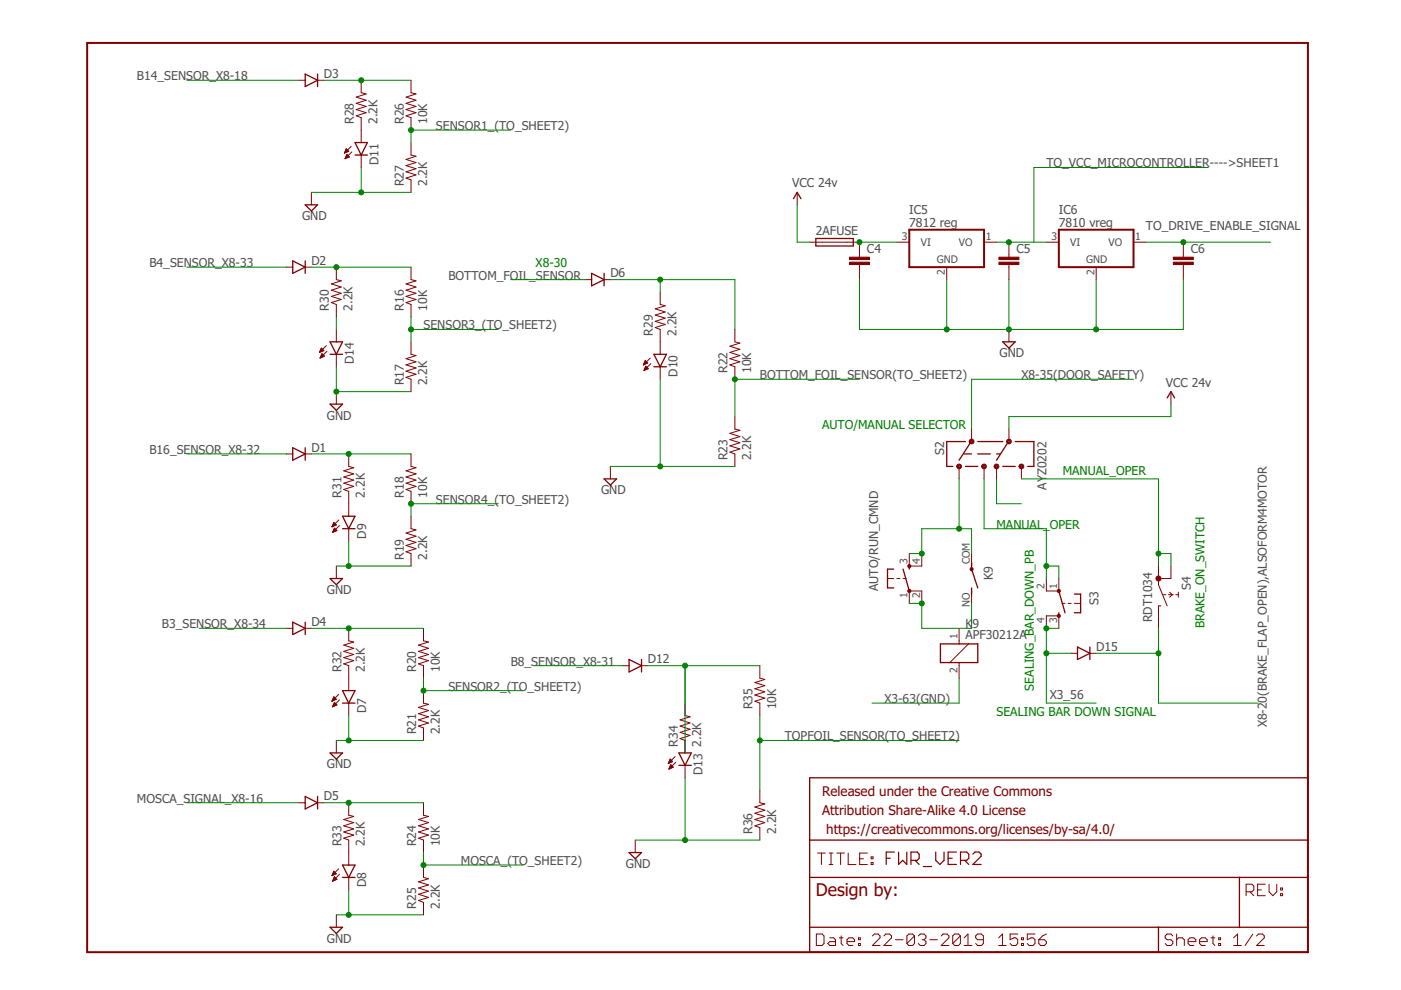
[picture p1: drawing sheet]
<svg xmlns="http://www.w3.org/2000/svg" width="297mm" height="210mm" viewBox="0 0 297 210" stroke-linecap="round" stroke-linejoin="round" font-family="sans-serif">
<path d="M18.5 9.1h258.8v192.8h-258.8zM192.8 48.7h15.8v7.9h-15.8zM224.5 48.7h15.8v7.9h-15.8z" fill="none" stroke="#800000" stroke-width=".42"/>
<g fill="none" stroke="#800000" stroke-width=".28">
<path d="M64.7 15.7l2.6 1.3-2.6 1.4zM67.3 15.7v2.7M75.3 30.2h2.6l-1.3 2.7zM75.3 32.9h2.6M62.1 55.3l2.6 1.3-2.6 1.4zM64.7 43.4h2.6l-1.3 1.3zM64.7 55.3v2.7M125.4 58l2.7 1.3-2.7 1.3zM128.1 58v2.6M168.2 42.1l.8-1.3 .8 1.3M173 50.6h7.9v1.6h-7.9zM70 75.1h2.6"/>
<path d="M70 72.5h2.6l-1.3 2.6zM138.6 75.1h2.7l-1.3 2.7zM138.6 77.8h2.7M212.6 72.5h2.6l-1.3 1.3zM62.1 94.9l2.6 1.3-2.6 1.4zM64.7 94.9v2.7M70 85.7h2.6l-1.3 1.3zM204.4 96.2h1.6M204.7 93.6h-4v5.3h1.3M204.7 98.9h2.6M205.7 93.9l-2.4 3.7M207.3 93.6h5.3"/>
<path d="M207.3 96.2h2.7M211.3 96.2h.8M212.6 98.9h2.6M213.7 93.9l-2.4 3.7M215.2 93.6h4v5.3h-1.3M247.5 84.4l.8-1.4 .7 1.4M72.6 109.5h2.7l-1.4 2.6zM72.6 112.1h2.7M128.1 101.5h2.6l-1.3 1.3zM206 119.4v1.3l1.3 4M62.1 131.9l2.6 1.3-2.6 1.3zM64.7 131.9v2.6"/>
<path d="M70 122.7h2.6l-1.3 1.3zM133.4 139.8l2.6 1.3-2.6 1.4zM136 139.8v2.7M189.5 120.7h-1.3v4h1.3M191.5 120.7l1.3 4.6M192.8 120v.7M199.4 136.5h7.9v4h-7.9zM206 124.7v1.3M224.5 129.9v.7M224.5 125.3l1.3 4.6M227.8 126h1.3v3.9h-1.3M228.5 137.2l2.6 1.3-2.6 1.3z"/>
<path d="M231.1 137.2v2.6M70 159.6h2.6l-1.3 1.4zM72.6 146.4h2.7l-1.4 2.7zM72.6 149.1h2.7M143.9 159.6h2.7l-1.4 2.7zM64.7 168.9l2.6 1.3-2.6 1.3zM67.3 168.9v2.6M143.9 162.3h2.7M171.7 164.9h105.6v37h-105.6zM171.7 178.1h105.6M70 196.6h2.6l-1.3 1.3zM72.6 186h2.7"/>
<path d="M72.6 183.4h2.7l-1.4 2.6zM133.4 180.8h2.6l-1.3 1.3zM171.7 186h105.6M171.7 196.6h105.6M245.6 196.6v5.3M262.8 186v10.6"/>
</g>
<g fill="none" stroke="#800000" stroke-width=".21">
<path d="M63.4 17h1.3M67.3 17h1.4M76.6 17v2.7l1 .2-2.1 .7 2.1 .7-2.1 .6 2.1 .7-2.1 .6 2.1 .7-2.1 .7 1.1 .4v5.2M87.1 17v2.7l1.1 .2-2.1 .7 2.1 .7-2.1 .6 2.1 .7-2.1 .6 2.1 .7-2.1 .7 1 .4v2.6M73.1 32.3h.2M73.1 32.2h.5M73.2 32.1h.7M73.2 33.6h.1M73.2 33.5h.3M73.2 32h.6M73.3 31.9h.4M73.3 33.4h.5"/>
<path d="M73.3 33.2h.7M73.3 31.7h.3M73.4 31.6h.1M73.4 33.1h.5M73.4 31.5l.5 .6-.9 .4zM73.4 33h.4M73.5 32.9h.2M73.6 32.7l.5 .6-.9 .4zM74.5 31l-1.5 1.5M74.6 32.2l-1.4 1.5M76.6 32.9v2.6M87.1 30.2v2.7l1.1 .2-2.1 .7 2.1 .7-2.1 .6 2.1 .7-2.1 .6 2.1 .7-2.1 .7 1 .3v2.7"/>
<path d="M60.7 56.6h1.4M64.7 56.6h1.3M66 40.8v2.6M71.3 56.6v2.7l1 .2-2 .7 2 .7-2 .6 2 .7-2 .6 2 .7-2 .7 1 .4v2.6M87.1 56.6v2.7l1.1 .2-2.1 .7 2.1 .7-2.1 .6 2.1 .7-2.1 .6 2.1 .7-2.1 .7 1 .4v2.6M124.1 59.3h1.3M128.1 59.3h1.3M169 40.8v2.6M171.7 51.4h10.5v3.1M182.2 56.1v3.2M190.1 51.4h2.7M200.7 56.6v2.7"/>
<path d="M208.6 51.4h2.7M213.9 51.4v3.1M213.9 56.1v3.2M221.8 51.4h2.7M232.4 56.6v2.7M240.3 51.4h2.7M250.9 51.4v3.1M250.9 56.1v3.2M67.8 74.7h.1M67.8 74.5h.4M67.9 74.4h.6M67.9 75.8h.2"/>
<path d="M67.9 74.3h.7M68 74.2h.5M68 75.7h.4M68 74h.4M68 75.6h.7M68.1 75.4h.6M68.1 73.9h.1M68.1 75.3h.5M68.2 75.2h.3M68.2 75.1h.1M68.3 75l.5 .5-.9 .4zM68.7 74.3l-.6-.5-.4 .9"/>
<path d="M68.7 74.3l-1 .4M69.2 73.3l-1.5 1.4M69.3 74.5l-1.4 1.4M71.3 69.8v2.7M71.3 75.1v2.7M87.1 72.5v2.6l1.1 .3-2.1 .7 2.1 .6-2.1 .7 2.1 .6-2.1 .7 2.1 .7-2.1 .6 1 .4v2.6M136.4 77.3h.1M136.5 77.2h.3M136.5 77.1h.6M136.6 78.5h.1M136.6 77h.7M136.6 76.8h.6"/>
<path d="M136.6 78.3h.4M136.7 78.2h.6M136.7 76.7h.4M136.7 76.6h.2M136.7 78.1h.7M136.8 78h.5M136.8 76.5l-.4 .9M136.8 76.5l.5 .5-.9 .4M136.8 76.5h.1M136.8 77.9h.3M136.9 77.7h.1M136.9 77.6l.6 .6-1 .3z"/>
<path d="M137.9 75.9l-1.5 1.5M138 77.1l-1.5 1.4M140 61.9v2.7l1 .2-2.1 .7 2.1 .6-2.1 .7 2.1 .7-2.1 .6 2.1 .7-2.1 .6 1.1 .4v5.3M140 77.8v2.6M155.8 69.8v2.7l1.1 .2-2.2 .7 2.2 .7-2.2 .6 2.2 .7-2.2 .7 2.2 .6-2.2 .7 1.1 .4v2.6M213.9 69.8v2.7M60.7 96.2h1.4M64.7 96.2h1.3M71.3 83v2.7M73.9 96.2v2.7l1.1 .3-2.1 .6 2.1 .7-2.1 .6 2.1 .7-2.1 .6 2.1 .7-2.1 .7 1 .4v5.3M87.1 96.2v2.7l1.1 .3-2.1 .6 2.1 .7-2.1 .6 2.1 .7-2.1 .6 2.1 .7-2.1 .7 1 .4v2.6M129.4 98.9v2.6"/>
<path d="M155.8 88.3v2.7l1.1 .2-2.2 .7 2.2 .7-2.2 .6 2.2 .7-2.2 .6 2.2 .7-2.2 .7 1.1 .3v2.7M203.3 98.9v2.6M206 91v2.6M208.6 98.9v2.6M211.3 98.9v2.6M213.9 91v2.6M216.6 98.9v2.6M248.3 83v2.7M70.4 111.7h.1M70.4 111.5h.3M70.5 111.4h.5M70.5 111.3h.8"/>
<path d="M70.5 112.8h.2M70.6 112.7h.4M70.6 111.2h.6M70.7 111h.3M70.7 112.6h.6M70.7 112.4h.7M70.7 110.9h.2M70.8 110.8h.1M70.8 112.3h.4M70.8 110.8l-.4 .9M70.8 110.8l.5 .5M70.8 112.2h.3"/>
<path d="M70.9 112.1h.1M70.9 112l.5 .5-.9 .4zM71.3 111.3l-.9 .4M71.8 110.3l-1.4 1.4M72 111.4l-1.5 1.5M73.9 112.1v2.6M87.1 109.5v2.6l1.1 .3-2.1 .6 2.1 .7-2.1 .6 2.1 .7-2.1 .7 2.1 .6-2.1 .7 1 .4v2.6M192.8 117.4v2.6h2.6v-2.6M206 117.4v2.6M60.7 133.2h1.4M64.7 133.2h1.3M71.3 120v2.7"/>
<path d="M73.9 133.2v2.7l1.1 .2-2.1 .7 2.1 .7-2.1 .6 2.1 .7-2.1 .6 2.1 .7-2.1 .7 1 .3v5.3M89.8 133.2v2.7l1 .2-2.1 .7 2.1 .7-2.1 .6 2.1 .7-2.1 .6 2.1 .7-2.1 .7 1.1 .3v2.7M188.2 122.7h1.3M190.1 122.7h.7M191.5 122.7h.6M192.8 127.9v-2.6h2.6v2.6M203.3 133.2v3.3M205.3 136.5l-3.9 4M206 125.3v2.6M221.8 122.7v2.6h2.7v-2.6M221.8 133.2v-2.6h2.7v2.6M225.1 127.9h.7"/>
<path d="M226.5 127.9h.6M227.1 138.5h1.4M227.8 127.9h1.3M231.1 138.5h1.3M245.6 120v4l1.9 4.5M246.1 128.5h-.5v4.7M246.7 126.1h.5M247.7 126.1h1.1M248 125.6l.5 .5-.5 .5M248.3 120v2.7h-2.7M249.3 126.1h.5M249.8 125.6v1"/>
<path d="M70.4 148.7h.1M70.4 148.5h.3M70.5 148.4h.5M70.5 149.8h.1M70.5 148.3h.8M70.6 148.2h.6M70.6 149.7h.3M70.6 149.6h.6M70.7 148h.4M70.7 147.9h.2M70.7 149.4h.7M70.7 149.3h.6"/>
<path d="M70.8 147.8h.1M70.8 147.7l.5 .6-.9 .4zM70.8 149.2h.3M70.9 149.1h.1M70.9 148.9l.5 .6-.9 .4zM71.3 157v2.6M71.8 147.2l-1.4 1.5M72 148.4l-1.5 1.5M73.9 149.1v2.6M89.8 146.4v2.7l1 .2-2.1 .7 2.1 .7-2.1 .6 2.1 .7-2.1 .6 2.1 .7-2.1 .6 1.1 .4v2.7M132 141.1h1.4M136 141.1h1.3"/>
<path d="M145.2 149.1v2.6l1.1 .3-2.1 .6 2.1 .7-2.1 .6 2.1 .7-2.1 .7 2.1 .6-2.1 .7 1 .4v2.6M161.1 141.1v2.7l1.1 .3-2.2 .6 2.2 .7-2.2 .6 2.2 .7-2.2 .7 2.2 .6-2.2 .7 1.1 .4v2.6M203.3 140.5v3.3M63.4 170.2h1.3M67.3 170.2h1.4M73.9 170.2v2.6l1.1 .3-2.1 .7 2.1 .6-2.1 .7 2.1 .6-2.1 .7 2.1 .7-2.1 .6 1 .4v5.3M89.8 170.2v2.6l1 .3-2.1 .7 2.1 .6-2.1 .7 2.1 .6-2.1 .7 2.1 .7-2.1 .6 1.1 .4v2.7M134.7 178.1v2.7M141.7 161.8h.1M141.8 161.7h.2M141.8 161.6h.5M141.9 161.5h.7"/>
<path d="M141.9 163h.1M141.9 162.9h.4M141.9 161.3h.6M142 161.2h.3M142 162.7h.6M142 162.6h.7M142 161.1h.2M142.1 161h.1M142.1 162.5h.5M142.1 161l-.4 .9M142.1 161l.5 .5-.9 .4M142.1 162.3h.3"/>
<path d="M142.2 162.2h.1M142.2 162.1l.5 .6-.9 .4zM143.1 160.4l-1.4 1.5M143.3 161.6l-1.5 1.5M145.2 162.3v2.6M161.1 167.6v2.6l1.1 .3-2.2 .6 2.2 .7-2.2 .6 2.2 .7-2.2 .7 2.2 .6-2.2 .7 1.1 .4v2.6M70.4 185.5h.2M70.5 185.4h.4M70.5 185.3h.7M70.5 186.8h.1M70.6 186.7h.3M70.6 185.2h.6"/>
<path d="M70.6 185h.5M70.6 186.6h.6M70.7 186.4h.7M70.7 184.9h.3M70.7 184.8h.1M70.7 186.3h.6M70.8 184.7l.5 .6-.9 .4zM70.8 186.2h.4M70.8 186.1h.2M70.9 185.9l.5 .5-.9 .4zM70.9 185.9h.1M71.3 194v2.6"/>
<path d="M71.8 184.2l-1.4 1.5M72 185.4l-1.5 1.4M73.9 186v2.7M89.8 183.4v2.6l1 .3-2.1 .7 2.1 .6-2.1 .7 2.1 .7-2.1 .6 2.1 .7-2.1 .6 1.1 .4v2.7M173.1 198h1.2l.4 .4v1.6l-.4 .5h-1.2zM173.4 180.9h1.6M174.2 180.9v2.4M175.8 180.9h.8M175.8 183.3h.8M175.9 198.8h.8l.4 .4v1.3h-1.2l-.4-.5 .4-.4h1.2M176.2 180.9v2.4M177.4 180.9h1.6"/>
<path d="M177.9 198.8h.9M178.2 180.9v2.4M178.4 198.4v1.6l.4 .5M179.6 199.6h1.6v-.4l-.4-.4h-.8l-.4 .4v.8l.4 .5h.8M179.8 180.9v2.4h1.7M182 198.8h.4v.4h-.4zM182.3 182.1h.8M183.9 180.9h-1.6v2.4h1.6M184.7 182.9h.4v.4h-.4zM184.7 181.7h.4v.4h-.4zM185 198.4l.4-.4h.8l.4 .4v.4l-1.6 1.7h1.6M187.4 198.4l.4-.4h.8l.4 .4v.4l-1.6 1.7h1.6"/>
<path d="M189.8 199.2h1.7M193.9 198.4v1.6l-.4 .5h-.8l-.4-.5M193.9 198.4l-.4-.4h-.8l-.4 .4v1.6M193.9 198.4l-1.6 1.6M194.7 198.4l.4-.4h.8l.4 .4v.4l-.4 .4M195.5 199.2h.4M195.9 199.2l.4 .4v.4l-.4 .5h-.8l-.4-.5M197.1 199.2h1.7M199.6 198.4l.4-.4h.8l.4 .4v.4l-1.6 1.7h1.6M203.6 198.4v1.6l-.4 .5h-.8l-.4-.5M203.6 198.4l-.4-.4h-.8l-.4 .4v1.6M203.6 198.4l-1.6 1.6"/>
<path d="M204.4 198.8l.8-.8v2.5M208.5 199.2h-1.2l-.4-.4v-.4l.4-.4h.8l.4 .4v1.6l-.4 .5h-.8l-.4-.5M211.7 198.8l.8-.8v2.5M215.8 198h-1.6v1.2l.8-.4h.4l.4 .4v.8l-.4 .5h-.8l-.4-.5M216.6 198.8h.4v.4h-.4zM219.4 198h-1.6v1.2l.8-.4h.4l.4 .4v.8l-.4 .5h-.8l-.4-.5M220.2 199.2h1.2l.4 .4v.4l-.4 .5h-.8l-.4-.5zM221.8 198l-.8 .4-.8 .8M248.7 198.4l-.4-.4h-.9l-.4 .4v.4l.4 .4h.9l.4 .4v.4l-.4 .5h-.9l-.4-.5M249.5 199.2l.4-.4h.8l.4 .4v1.3M249.5 198v2.5M251.9 199.6h1.6v-.4l-.4-.4h-.8l-.4 .4v.8l.4 .5h.8"/>
<path d="M254.3 199.6h1.6v-.4l-.4-.4h-.8l-.4 .4v.8l.4 .5h.8M256.8 198.8h.8M257.2 198.4v1.6l.4 .5M258.4 198.8h.4v.4h-.4zM261.6 198.8l.8-.8v2.5M264.2 189.1h1.2l.4-.4v-.8l-.4-.4h-1.2v2.4M265 189.1l.8 .8M265.6 198l-1.6 2.5M266.4 198.4l.4-.4h.9l.4 .4v.4l-1.7 1.7h1.7M266.6 188.7h.8M268.3 187.5h-1.7v2.4h1.7M269.1 187.5v1.6l.8 .8 .8-.8v-1.6"/>
<path d="M271.5 189.5h.4v.4h-.4zM271.5 188.3h.4v.4h-.4zM182 200h.4v.5h-.4zM204.4 200.5h1.7M211.7 200.5h1.6M216.6 200h.4v.5h-.4zM258.4 200h.4v.5h-.4zM261.6 200.5h1.6"/>
</g>
<path d="M187.9 182h.9M189.6 180.7h-1.7v2.6M190.5 180.7v2.6l.9-.9 .9 .9v-2.6M193.1 182.4h1.4l.4-.4v-.9l-.4-.4h-1.4v2.6M194 182.4l.9 .9M195.8 183.7h1.7M198.4 180.7v1.7l.9 .9 .9-.9v-1.7M201 182h.9M202.8 180.7h-1.8v2.6h1.8M203.6 182.4h1.4l.4-.4v-.9l-.4-.4h-1.4v2.6M204.5 182.4l.9 .9M206.3 181.1l.4-.4h.9l.4 .4v.4l-1.7 1.8h1.7" fill="none" stroke="#800000" stroke-width=".25"/>
<g fill="#800000" stroke="#800000" stroke-width=".21">
<path d="M180.1 54.5h4.2v.5h-4.2z"/>
<path d="M180.1 55.6h4.2v.5h-4.2z"/>
<path d="M211.8 54.5h4.2v.5h-4.2z"/>
<path d="M211.8 55.6h4.2v.5h-4.2z"/>
<path d="M248.8 54.5h4.2v.5h-4.2z"/>
<path d="M248.8 55.6h4.2v.5h-4.2z"/>
</g>
<g fill="#800000" stroke="#800000" stroke-width=".21">
<path d="M192.6 125.1h.4v.4h-.4z" fill-rule="evenodd"/>
<path d="M205.7 93.2a.51 .51 0 0 1 .8 .2 .51 .51 0 0 1-.4 .7 .51 .51 0 0 1-.6-.5h.3a.23 .23 0 0 1 .3-.2 .23 .23 0 0 1 .1 .4 .23 .23 0 0 1-.4-.1l-.3-.1z" fill-rule="evenodd"/>
<path d="M203 98.5a.51 .51 0 0 1 .8 .2 .51 .51 0 0 1-.3 .7 .51 .51 0 0 1-.7-.5h.3a.25 .25 0 0 1 .4-.2 .25 .25 0 0 1 0 .4 .25 .25 0 0 1-.4-.1l-.3-.1z" fill-rule="evenodd"/>
<path d="M208.3 98.5a.5 .5 0 0 1 .8 .2 .5 .5 0 0 1-.3 .7 .5 .5 0 0 1-.7-.5h.3a.24 .24 0 0 1 .3-.3 .24 .24 0 0 1 .1 .4 .24 .24 0 0 1-.4 0l-.3-.1z" fill-rule="evenodd"/>
<path d="M211 98.5a.5 .5 0 0 1 .7 .2 .5 .5 0 0 1-.3 .7 .5 .5 0 0 1-.6-.5h.2a.25 .25 0 0 1 .4-.2 .25 .25 0 0 1 .1 .4 .25 .25 0 0 1-.4-.1l-.3-.1z" fill-rule="evenodd"/>
<path d="M216.2 98.5a.51 .51 0 0 1 .8 .2 .51 .51 0 0 1-.3 .7 .51 .51 0 0 1-.7-.5h.3a.24 .24 0 0 1 .4-.2 .24 .24 0 0 1 0 .4 .24 .24 0 0 1-.4-.1l-.3-.1z" fill-rule="evenodd"/>
<path d="M213.6 93.2a.5 .5 0 0 1 .8 .2 .5 .5 0 0 1-.4 .7 .5 .5 0 0 1-.6-.5h.3a.24 .24 0 0 1 .3-.2 .24 .24 0 0 1 .1 .4 .24 .24 0 0 1-.4-.1l-.3-.1z" fill-rule="evenodd"/>
<path d="M224.2 125.1h.5v.4h-.5z" fill-rule="evenodd"/>
<circle cx="206" cy="120.7" r=".35"/>
<circle cx="192.8" cy="120" r=".35"/>
<circle cx="224.5" cy="130.6" r=".35"/>
<circle cx="245.6" cy="122.7" r=".53"/>
</g>
<g fill="none" stroke="#008000" stroke-width=".21">
<path d="M39.6 17h23.8M68.7 17h18.4M76.6 35.5v5.3M108.3 27.6h-21.2v2.6M256.2 35.5h-37v15.9M39.6 56.6h21.1M66 40.8h21.1M66 56.6h21.1M108.3 59.3h15.8M129.4 59.3h26.4v10.5M140 59.3v2.6M169 43.4v8h2.7"/>
<path d="M182.2 59.3v10.5h68.7v-10.5M182.2 51.4h7.9M200.7 59.3v10.5M211.3 51.4h10.5M213.9 59.3v10.5M232.4 59.3v10.5M243 51.4h26.4M71.3 77.8v5.2h15.8M71.3 67.2v2.6M87.1 67.2v5.3M87.1 69.8h18.5M39.6 96.2h21.1"/>
<path d="M66 96.2h21.1M129.4 98.9h26.4M140 80.4v18.5M182.2 80.4h-26.4v7.9M240.3 80.4h-34.3v10.6M248.3 85.7v2.6h-34.4v2.7M73.9 114.7v5.3M105.6 106.8h-18.5v2.7M192.8 117.4h2.6v-5.3h10.6v5.3M203.3 101.5v10.6M208.6 101.5v10.6h13.2v10.6M211.3 101.5v5.3h5.3"/>
<path d="M216.6 101.5h29v18.5M245.6 117.4h2.7v2.6M42.2 133.2h18.5M66 133.2h23.8M71.3 120h15.8M192.8 127.9h2.6v5.3h10.6v-5.3M221.8 120h2.7v2.7M221.8 138.5h5.3M224.5 133.2h-2.7v15.9h10.6M232.4 138.5h13.2M245.6 133.2v15.9h21.1M71.3 157h18.5"/>
<path d="M73.9 151.7v5.3M89.8 143.8v2.6h21.1M113.6 141.1h18.4M137.3 141.1h23.8M145.2 141.1v18.5M161.1 157h42.2M161.1 151.7v15.9M203.3 143.8v5.3h-18.4M39.6 170.2h23.8M68.7 170.2h21.1M134.7 178.1h26.4M145.2 164.9v13.2"/>
<path d="M71.3 194h18.5M73.9 188.7v5.3M89.8 180.8v2.6h21.1"/>
</g>
<g fill="#008000" stroke="#008000" stroke-width=".21">
<circle cx="87.1" cy="69.8" r=".53"/>
<circle cx="87.1" cy="106.8" r=".53"/>
<circle cx="89.8" cy="146.4" r=".53"/>
<circle cx="155.8" cy="80.4" r=".53"/>
<circle cx="89.8" cy="183.4" r=".53"/>
<circle cx="87.1" cy="27.6" r=".53"/>
<circle cx="73.9" cy="194" r=".53"/>
<circle cx="140" cy="98.9" r=".53"/>
<circle cx="73.9" cy="157" r=".53"/>
<circle cx="73.9" cy="120" r=".53"/>
<circle cx="71.3" cy="83" r=".53"/>
<circle cx="76.6" cy="40.8" r=".53"/>
<circle cx="145.2" cy="178.1" r=".53"/>
<circle cx="200.7" cy="69.8" r=".53"/>
<circle cx="213.9" cy="69.8" r=".53"/>
<circle cx="232.4" cy="69.8" r=".53"/>
<circle cx="76.6" cy="17" r=".53"/>
<circle cx="73.9" cy="96.2" r=".53"/>
<circle cx="73.9" cy="170.2" r=".53"/>
<circle cx="73.9" cy="133.2" r=".53"/>
<circle cx="71.3" cy="56.6" r=".53"/>
<circle cx="145.2" cy="141.1" r=".53"/>
<circle cx="161.1" cy="157" r=".53"/>
<circle cx="213.9" cy="51.4" r=".53"/>
<circle cx="250.9" cy="51.4" r=".53"/>
<circle cx="182.2" cy="51.4" r=".53"/>
<circle cx="140" cy="59.3" r=".53"/>
<circle cx="195.4" cy="127.9" r=".53"/>
<circle cx="195.4" cy="117.4" r=".53"/>
<circle cx="203.3" cy="112.1" r=".53"/>
<circle cx="221.8" cy="120" r=".53"/>
<circle cx="221.8" cy="133.2" r=".53"/>
<circle cx="221.8" cy="138.5" r=".53"/>
<circle cx="245.6" cy="138.5" r=".53"/>
<circle cx="245.6" cy="117.4" r=".53"/>
</g>
<text font-size="3.7" fill="#800000" x="173" y="190">Design by:</text>
<g font-size="2.8" fill="#800000">
<text x="174.3" y="168.9">Released under the Creative Commons</text>
<text x="174.3" y="172.8">Attribution Share-Alike 4.0 License</text>
<text x="175.2" y="176.8">https://creativecommons.org/licenses/by-sa/4.0/</text>
</g>
<g font-size="2.6" fill="#505050">
<text x="29" y="17">B14_SENSOR_X8-18</text>
<text x="68.7" y="16.5">D3</text>
<text x="75" y="26.3" transform="rotate(-90 75 26.3)">R28</text>
<text x="80" y="26.3" transform="rotate(-90 80 26.3)">2.2K</text>
<text x="85.6" y="26.3" transform="rotate(-90 85.6 26.3)">R26</text>
<text x="90.6" y="26.3" transform="rotate(-90 90.6 26.3)">10K</text>
<text x="92.4" y="27.6">SENSOR1_(TO_SHEET2)</text>
<text x="80.3" y="35" transform="rotate(-90 80.3 35)">D11</text>
<text x="221.8" y="35.5">TO_VCC_MICROCONTROLLER----&gt;SHEET1</text>
<text x="85.6" y="39.5" transform="rotate(-90 85.6 39.5)">R27</text>
<text x="90.6" y="39.5" transform="rotate(-90 90.6 39.5)">2.2K</text>
<text x="168" y="39.7">VCC 24v</text>
<text x="64" y="46.7">GND</text>
<text x="192.8" y="45.4">IC5</text>
<text x="224.5" y="45.4">IC6</text>
<text x="173" y="49.9">2AFUSE</text>
<text x="183.8" y="53.6">C4</text>
<text x="192.8" y="48.1">7812 reg</text>
<text x="215.5" y="53.6">C5</text>
<text x="224.5" y="48.1">7810 vreg</text>
<text x="243" y="48.7">TO_DRIVE_ENABLE_SIGNAL</text>
<text x="252.5" y="53.6">C6</text>
<text x="31.7" y="56.6">B4_SENSOR_X8-33</text>
<text x="66" y="56.1">D2</text>
<text x="95.1" y="59.3">BOTTOM_FOIL_SENSOR</text>
<text x="129.4" y="58.8">D6</text>
<text x="69.7" y="65.9" transform="rotate(-90 69.7 65.9)">R30</text>
<text x="74.7" y="65.9" transform="rotate(-90 74.7 65.9)">2.2K</text>
<text x="85.6" y="65.9" transform="rotate(-90 85.6 65.9)">R16</text>
<text x="90.6" y="65.9" transform="rotate(-90 90.6 65.9)">10K</text>
<text x="89.8" y="69.8">SENSOR3_(TO_SHEET2)</text>
<text x="138.4" y="71.2" transform="rotate(-90 138.4 71.2)">R29</text>
<text x="143.4" y="71.2" transform="rotate(-90 143.4 71.2)">2.2K</text>
<text x="75" y="77.2" transform="rotate(-90 75 77.2)">D14</text>
<text x="211.9" y="75.8">GND</text>
<text x="85.6" y="81.7" transform="rotate(-90 85.6 81.7)">R17</text>
<text x="90.6" y="81.7" transform="rotate(-90 90.6 81.7)">2.2K</text>
<text x="143.7" y="79.9" transform="rotate(-90 143.7 79.9)">D10</text>
<text x="154.3" y="79.1" transform="rotate(-90 154.3 79.1)">R22</text>
<text x="159.2" y="79.1" transform="rotate(-90 159.2 79.1)">10K</text>
<text x="161.1" y="80.4">BOTTOM_FOIL_SENSOR(TO_SHEET2)</text>
<text x="216.6" y="80.4">X8-35(DOOR_SAFETY)</text>
<text x="247.2" y="82">VCC 24v</text>
<text x="69.3" y="89">GND</text>
<text x="66" y="95.7">D1</text>
<text x="31.7" y="96.3">B16_SENSOR_X8-32</text>
<text x="154.3" y="97.6" transform="rotate(-90 154.3 97.6)">R23</text>
<text x="159.2" y="97.6" transform="rotate(-90 159.2 97.6)">2.2K</text>
<text x="200.2" y="96.5" transform="rotate(-90 200.2 96.5)">S2</text>
<text x="72.4" y="105.5" transform="rotate(-90 72.4 105.5)">R31</text>
<text x="77.4" y="105.5" transform="rotate(-90 77.4 105.5)">2.2K</text>
<text x="85.6" y="105.5" transform="rotate(-90 85.6 105.5)">R18</text>
<text x="90.6" y="105.5" transform="rotate(-90 90.6 105.5)">10K</text>
<text x="92.4" y="106.8">SENSOR4_(TO_SHEET2)</text>
<text x="127.4" y="104.8">GND</text>
<text x="221.8" y="103.8" transform="rotate(-90 221.8 103.8)">AYZ0202</text>
<text x="77.6" y="114.2" transform="rotate(-90 77.6 114.2)">D9</text>
<text x="85.6" y="118.7" transform="rotate(-90 85.6 118.7)">R19</text>
<text x="90.6" y="118.7" transform="rotate(-90 90.6 118.7)">2.2K</text>
<text x="69.3" y="126">GND</text>
<text x="186.2" y="125.3" transform="rotate(-90 186.2 125.3)">AUTO/RUN_CMND</text>
<text x="210.5" y="123" transform="rotate(-90 210.5 123)">K9</text>
<text x="252.5" y="125" transform="rotate(-90 252.5 125)">S4</text>
<text x="232.9" y="128.2" transform="rotate(-90 232.9 128.2)">S3</text>
<text x="244.3" y="131.9" transform="rotate(-90 244.3 131.9)">RDT1034</text>
<text x="34.3" y="133.2">B3_SENSOR_X8-34</text>
<text x="66" y="132.7">D4</text>
<text x="204.7" y="135.5">APF30212A</text>
<text x="204.7" y="133.2">K9</text>
<text x="72.4" y="142.5" transform="rotate(-90 72.4 142.5)">R32</text>
<text x="77.4" y="142.5" transform="rotate(-90 77.4 142.5)">2.2K</text>
<text x="88.2" y="142.5" transform="rotate(-90 88.2 142.5)">R20</text>
<text x="93.2" y="142.5" transform="rotate(-90 93.2 142.5)">10K</text>
<text x="108.3" y="141.1">B8_SENSOR_X8-31</text>
<text x="137.3" y="140.6">D12</text>
<text x="232.4" y="138">D15</text>
<text x="95.1" y="146.4">SENSOR2_(TO_SHEET2)</text>
<text x="187.5" y="149.1">X3-63(GND)</text>
<text x="222.6" y="148.3">X3_56</text>
<text x="77.6" y="151.2" transform="rotate(-90 77.6 151.2)">D7</text>
<text x="88.2" y="155.7" transform="rotate(-90 88.2 155.7)">R21</text>
<text x="93.2" y="155.7" transform="rotate(-90 93.2 155.7)">2.2K</text>
<text x="159.5" y="150.4" transform="rotate(-90 159.5 150.4)">R35</text>
<text x="164.5" y="150.4" transform="rotate(-90 164.5 150.4)">10K</text>
<text x="268.6" y="154.2" transform="rotate(-90 268.6 154.2)">X8-20(BRAKE_FLAP_OPEN),ALSOFORM4MOTOR</text>
<text x="143.7" y="158.3" transform="rotate(-90 143.7 158.3)">R34</text>
<text x="148.7" y="158.3" transform="rotate(-90 148.7 158.3)">2.2K</text>
<text x="166.4" y="157">TOPFOIL_SENSOR(TO_SHEET2)</text>
<text x="69.3" y="162.9">GND</text>
<text x="148.9" y="164.4" transform="rotate(-90 148.9 164.4)">D13</text>
<text x="29" y="170.2">MOSCA_SIGNAL_X8-16</text>
<text x="68.7" y="169.7">D5</text>
<text x="72.4" y="179.4" transform="rotate(-90 72.4 179.4)">R33</text>
<text x="77.4" y="179.4" transform="rotate(-90 77.4 179.4)">2.2K</text>
<text x="88.2" y="179.4" transform="rotate(-90 88.2 179.4)">R24</text>
<text x="93.2" y="179.4" transform="rotate(-90 93.2 179.4)">10K</text>
<text x="159.5" y="176.8" transform="rotate(-90 159.5 176.8)">R36</text>
<text x="164.5" y="176.8" transform="rotate(-90 164.5 176.8)">2.2K</text>
<text x="97.7" y="183.4">MOSCA_(TO_SHEET2)</text>
<text x="132.7" y="184.1">GND</text>
<text x="77.6" y="188.2" transform="rotate(-90 77.6 188.2)">D8</text>
<text x="88.2" y="192.6" transform="rotate(-90 88.2 192.6)">R25</text>
<text x="93.2" y="192.6" transform="rotate(-90 93.2 192.6)">2.2K</text>
<text x="69.3" y="199.9">GND</text>
</g>
<g font-size="2.6" fill="#008000">
<text x="113.6" y="56.6">X8-30</text>
<text x="174.3" y="91">AUTO/MANUAL SELECTOR</text>
<text x="225.3" y="100.7">MANUAL_OPER</text>
<text x="211.3" y="112.1">MANUAL_OPER</text>
<text x="255.4" y="133.2" transform="rotate(-90 255.4 133.2)">BRAKE_ON_SWITCH</text>
<text x="219.2" y="146.4" transform="rotate(-90 219.2 146.4)">SEALING_BAR_DOWN_PB</text>
<text x="211.3" y="151.7">SEALING BAR DOWN SIGNAL</text>
</g>
<g font-size="2.2" fill="#505050">
<text x="191.2" y="51">3</text>
<text x="195.2" y="52.1">VI</text>
<text x="203.3" y="52.2">VO</text>
<text x="209" y="51">1</text>
<text x="222.9" y="51">3</text>
<text x="226.9" y="52.1">VI</text>
<text x="235" y="52.2">VO</text>
<text x="240.7" y="51">1</text>
<text x="198.6" y="55.8">GND</text>
<text x="200.3" y="58.2" transform="rotate(-90 200.3 58.2)">2</text>
<text x="230.3" y="55.8">GND</text>
<text x="232" y="58.2" transform="rotate(-90 232 58.2)">2</text>
<text x="192.4" y="119.6" transform="rotate(-90 192.4 119.6)">3</text>
<text x="195.1" y="119.6" transform="rotate(-90 195.1 119.6)">4</text>
<text x="205.6" y="119.6" transform="rotate(-90 205.6 119.6)">COM</text>
<text x="221.5" y="124.9" transform="rotate(-90 221.5 124.9)">2</text>
<text x="224.1" y="124.9" transform="rotate(-90 224.1 124.9)">1</text>
<text x="192.4" y="126.9" transform="rotate(-90 192.4 126.9)">1</text>
<text x="195.1" y="126.9" transform="rotate(-90 195.1 126.9)">2</text>
<text x="205.6" y="128.7" transform="rotate(-90 205.6 128.7)">NO</text>
<text x="203" y="135.5" transform="rotate(-90 203 135.5)">1</text>
<text x="221.5" y="132.2" transform="rotate(-90 221.5 132.2)">4</text>
<text x="224.1" y="132.2" transform="rotate(-90 224.1 132.2)">3</text>
<text x="203" y="142.7" transform="rotate(-90 203 142.7)">2</text>
</g>
</svg>
